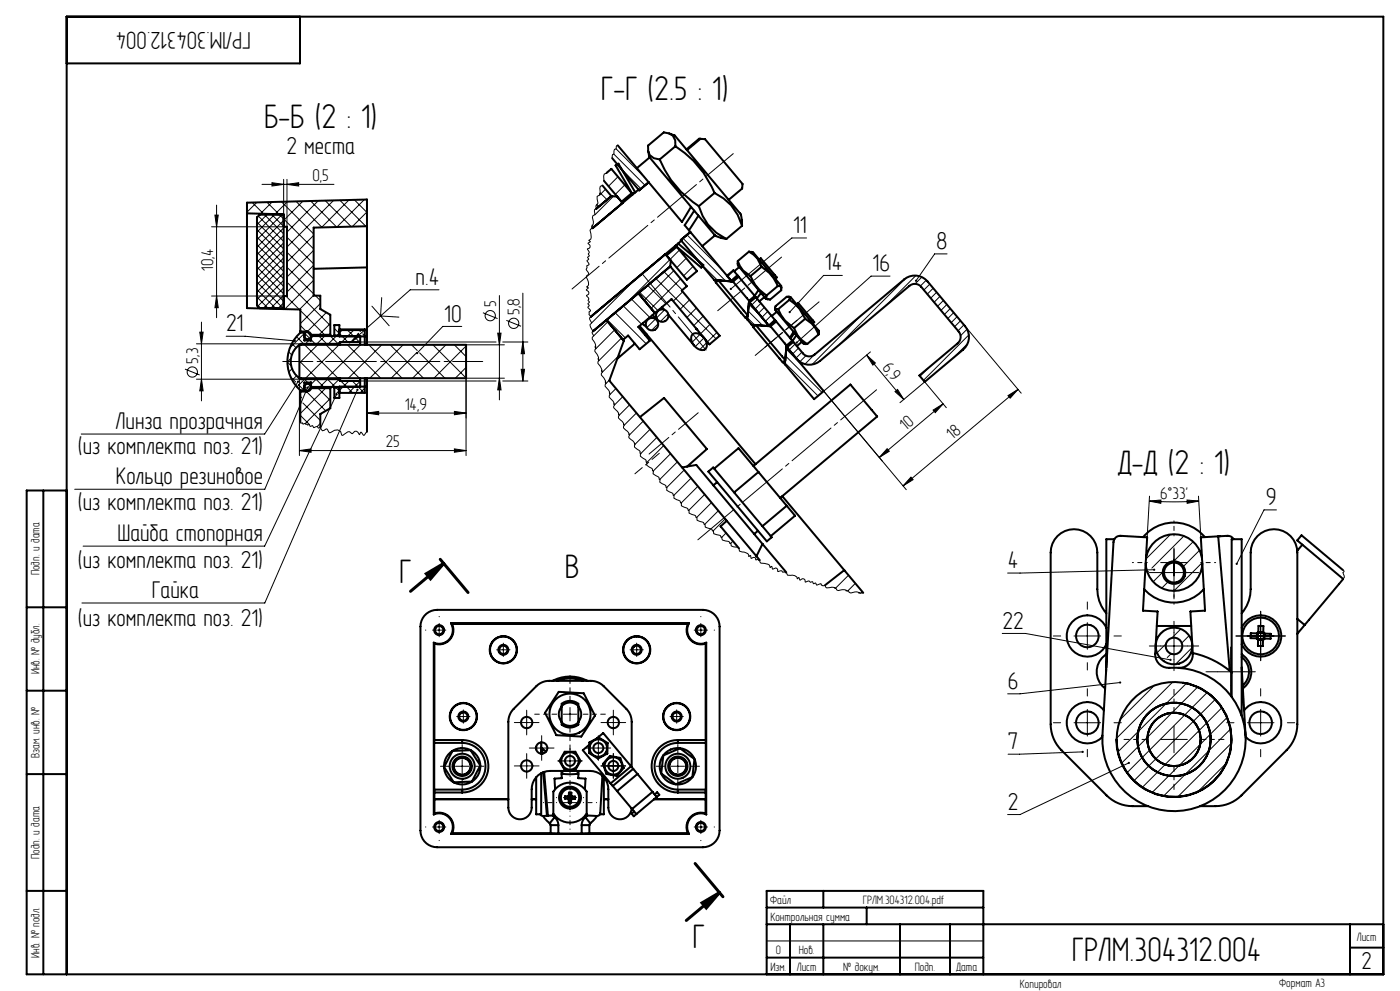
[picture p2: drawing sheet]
<svg xmlns="http://www.w3.org/2000/svg" width="420mm" height="297mm" viewBox="0 0 420 297" stroke-linecap="round" stroke-linejoin="round" font-family="sans-serif">
<g fill="none" stroke="#000" stroke-width=".3">
<path d="M78.6 55.3h21.6M81.6 54.8l3.5 .5-3.5 .5zM85.1 53.8v14.1M86.1 53.8v14.2h-22.6M86.1 55.3l3.5-.5v1zM104.7 59.9l-8.2 8.3M106.3 59.9l3.8 3.8M109.3 59.8l-8.2 8.2M180.1 57.8l2 2.1M180.7 55.6l-.6 .2v2l-.2 .1v.6l-.8 .3v.8a1.31 1.31 0 0 1 .1 1.6l-.4 .3 .1 1.1-.5 .2 .1 1.5-.6 .3-.2 .6 .3 1.9-.4 .4 .2 .2-.4 .3 .4 .4-.6 .2-.2 .4 .4 2.1-.2 .5-.6 .5 .5 .3-.7 .5 .6 .8v.4l-.8 .6a.91 .91 0 0 1 .5 1.1l-.2 .3 .3 .6-.5 .3a.62 .62 0 0 1 .3 .7 .62 .62 0 0 1-.5 .4l.6 1.2-.7 .4 .1 .5-.2 .6 .7 1.1v.3l-.6 .5-.1 .3a2.58 2.58 0 0 1 .4 2.8l-.3 .2 .5 .3-.6 .7a.8 .8 0 0 1 .8 .8 .8 .8 0 0 1-.8 .8l.8 1-.3 .4a.5 .5 0 0 1 .4 .5 .5 .5 0 0 1-.4 .5l.4 .6-.5 .5 .9 1a.94 .94 0 0 0-.3 1.4l.4 .4-.4 .4 .1 .5 .5 1-.5 .5 .9 2-.3 .3 .5 1-.4 .5v.5a2.38 2.38 0 0 1 .9 2.1l-.1 .5 .4 .2-.4 .4v.5l.7 1 .3 .7-.1 .5h.2l-.1 .3 .3 .2-.4 .4v.5l1.2 1.9-.1 .5 .3 .2-.4 .4v.5l1.3 1.8-.1 .5 .3 .1-.4 .5v.4l1.1 1.3 .4 .8-.1 .2 .2 .1-.3 .9 1.1 1.2 .3 1 .2 .1-.3 .9 1.1 1.1 .4 1 .2 .1-.3 .9 1.2 1 .4 1 .2 .1-.2 .9 1.1 1 .5 .9 .2 .1-.2 .9 1.1 .9 .8 1-.2 .9 1.6 1.3v.5l.3 .1-.2 .8 1.7 1.3v.5h.3l-.1 .9 1.7 1.2v.5h.3l-.1 .9 1.8 1.1v.5h.3l-.1 .9 1.8 1 .1 .5h.3l-.1 .9 1.9 1v.5h.3v.9l1.8 .9 .1 .5h.3v.9l1.9 .8 .1 .5h.3v.9l1.9 .7 .2 .5h.3v.9l2 .7 .1 .5h.3l.1 .9 2 .6 .1 .5h.3l.1 .9 2 .5 .2 .5h.3l.1 .9 2.1 .5 .2 .5 .3-.1 .1 .8 2.1 .5 .3 1.1 2.5 .7 .3 .9 .6-.3 .2 .8 .9-.2 .3 .1 .1 .6a.68 .68 0 0 1 1.1 .2l.1-.1 .1 .5 .3 .4 1.1 .1 1.4 .5 .2 .7 .5-.3 .3 .8 .9-.4 .4 .2 .2 .9 1-.3 .6 .5 .5-.2 .2 .4 .3-.2 .3 .9a3.6 3.6 0 0 1 2.9 .5l.1 .6 .5-.4 .3 .8a.87 .87 0 0 1 1.1-.5 .87 .87 0 0 1 .5 1l1-.3 .5 .4 .6-.2 .3 .6 .7-.2 .3 .7 1.2-.5 .2 .5 .5 .2 .6-.2 .5 .8 1.9-.2 .7 .3 .2-.1 .2 .6 .4 .2 1.9-.3 .5 .4 .2-.2 .2 .3 .3-.2 .2 .5 .5 .2 1.3-.3 1 .1 .1 .3 .2-.3 .2 .4 .4-.3 .6 .1M181.7 56.7l-1.8 1.8M182 51.8l-.7 .3-.1 2.1"/>
<path d="M182.5 51.4l-.6 .5M184 58.8l-5.5 5.5M184.2 46.2l9.3 9.3M184.9 44.6l8.5 8.6M185.3 43.6h-.3l-.1 1-.5 .1-.2 1.5-.4 .1-.1 .3v.8M185.4 53l-2.8 2.8M186.4 50.7l5.9 5.9M187.4 55.4l-2.8 2.9M189.5 57.9l-.4 .3M64.5 64.5h1l-.5 3.5zM65 61.5v33.7M75.7 60.7l3.4 3.4"/>
<path d="M77 60.7l-2.9 2.9 .4 .4M77.1 75.6l8 8M77.1 66.6l8 8M77.1 77.8l8 8M77.1 73.3l8 8M77.1 71.1l8 8M77.1 68.8l8 8M77.5 64.7l7.6 7.6M79.3 64.3l5.8 5.8M80.1 60.6l3.6 3.6M80.1 64.3l-3 3M81.6 64.3l3.5 3.6"/>
<path d="M81.6 60.5l-3.5 3.5M82.3 64.3l-5.2 5.3M83.8 64.3l10.3 10.3M84.4 60.5l9.7 9.6M84.6 64.3l-7.5 7.5M85.1 70.6l-8 8M85.1 75l-8 8M85.1 79.5l-8 8M85.1 77.3l-8 8M85.1 72.8l-8 8M85.1 68.3l-8 8M86.1 75.6l8 8"/>
<path d="M86.1 71.1l8 8M86.2 60.4l-3.7 3.8M88.8 60.4l7.8 7.8M90.9 60.3l-13.8 13.8M93.2 60.2l7.8 7.8M94.1 70.5l-8 8M94.1 75l-8 8M94.1 79.5l-8 8M95.5 60.2l-9.4 9.4M97.6 60.1l7.8 7.8M100.1 60.1l-14 13.9M101.9 60l7.8 7.8"/>
<path d="M110.1 63.5l-4.4 4.4M179.2 61.4l.5 .5M186.6 60.7l-1.5 1.6M203.8 75l-16 16M204.9 71.4l12.8 12.8M205.9 77.4l-2.9 2.8M206.1 70.4l10.6 10.6M207.9 79.8l-2.8 2.9M208.7 77.5l2.2 2.1M209.7 78.5l5.5 5.5M242 71.3h-4.5l-18.3 15.3M284.1 76.1h-3.7l-5.6 8"/>
<path d="M59.9 99.5h1l-.5 3.5zM60.4 96.5v23.6M63.5 88.7h22.6M65 88.7l.5 3.5h-1zM77.1 84.6l7.8 7.7M77.1 80.1l8 8M77.1 89l3.3 3.3M77.1 91.3l1.1 1M77.1 86.8l5.5 5.5M77.1 82.3l8 8M85.1 84l-7.8 7.8M85.1 88.5l-3.8 3.8"/>
<path d="M85.1 92.6h.1M85.1 90.8l-1.6 1.5M85.1 86.3l-6.1 6M85.1 81.8l-8 8M85.8 88.7l4 4.1M86.1 84.6l13 13M86.1 80.1l8 8M90.1 97.6l1.8 1.7M90.1 93.1l7.3 7.2M91.2 99.7l.1 .1M91.3 99.9l-4.3 4.4M91.4 99.9l1.5 1.5"/>
<path d="M94.1 84l-8.6 8.6M94.1 88.5l-4.3 4.3M94.6 88.6l1.5 1.5M96.1 91l-6 6M97.9 93.7l-5.7 5.7M99.1 97l-3.4 3.3M100.3 98.4l4.1 4.1M100.7 97.4l-.4 .4M102.6 98.9l-1.6 1.6M104.3 98.9l2 2.1M106.1 98.9l-3.6 3.6M107.6 99.8a.5 .5 0 0 0 0 .7 .5 .5 0 0 0 .7 .1l-3 1.9z"/>
<path d="M107.7 98.9l.4 .5M111.6 91.8l5.2 5.8M114.5 89.2l-.3 5.5 5.5 .3M131.7 86.8h-8.6l-17.8 15.7M138.5 97.8h-5.7l-7.7 8M144.9 93.7l4.4 1.8M149.3 99.8h1l-.5 3.5zM149.8 88.6v31.2M151.9 96l4.4 1.8M156.9 87.9v26.3M182.1 95.8l5.5 5.5M182.4 96.4l-4.3 4.2"/>
<path d="M184.4 98.9l-5.5 5.5M184.5 93.7l9.4 9.3M187 91.7l5.5 5.5M189.4 89.6l5.5 5.5M190.3 84l-12.8 12.8M191.9 87.6l5.5 5.5M194.3 85.5l5.5 5.5M196.6 95.6l-2.5 2.6M196.7 83.5l18.1 18M197.5 97l-2 2M199.2 81.4l5.5 5.5M199.4 92.9l-2.5 2.4"/>
<path d="M200.4 94.1l-2.3 2.3M202.1 81.1l-8.8 8.9M204.2 83.6l-8.9 8.8M204.8 87.4l-2.8 2.9M206.9 89.9l-2.9 2.8M208.9 92.3l-2.8 2.8M211 94.7l-2.9 2.9M213 97.2l-2.8 2.8M215.1 99.6l-2.9 2.9M220.1 81.1l-1.8 1.8M221.1 82.3l-1.8 1.8M224.3 95.3l2.1 2.1"/>
<path d="M224.4 93.2l4.4 4.4M224.6 91.1l3.8 3.8M227.3 89.7l-1.8 1.7M228.3 90.9l-1.8 1.8M229.3 92.1l-1.8 1.8M230.3 93.3l-1.7 1.8M231.4 94.6l-1.8 1.7M232.4 95.8l-1.8 1.8M252.7 82.5h-5.6l-10.2 11M258.1 94.8l-14.5 14.5M267 82.8h-5.7l-22.3 19.9M271.7 83.4l-19.9 19.9"/>
<path d="M274.8 82.6l-9.1 9M275.2 84.4l-.7 .7M276.6 83l-1.3 1.3M277.9 83.9l-1.8 1.8M278.9 85.1l-1.7 1.8M280 86.4l-1.8 1.7M281 87.6l-1.8 1.8M282 88.8l-1.8 1.8M283 90l-1.7 1.8M284.1 91.3l-1.8 1.7M285.1 92.5l-1.8 1.7M286.1 93.7l-1.8 1.8"/>
<path d="M287.1 94.9l-1.7 1.8M288.2 96.1l-1.8 1.8M289.1 97.2l17.3 20.6M289.2 97.4l-1.8 1.7M290.1 98.7l-1.9 1.9M55.5 110.6l4.4 1.8M58.9 103h31.4M58.9 113.6h31.4M60.4 113.6l.5 3.5h-1zM67.8 100.8h5.7l14.9 1.4M86.2 108.5l1.2 1.2M86.6 105.4l.9 1"/>
<path d="M87.2 112.9l1.5 1.6M87.3 107.4l-1.1 1.1M87.5 103l1.3 1.2M87.6 110.5l-1 1M88.9 100.9l2.2 2.1M89 112.6l-1.3 1.3M89.4 114.4l-10 15.7h-55M89.5 115.2l1.7 1.8M89.8 108.2l5.2 5.1M89.8 113.3v23.2M90.5 119l-.4 .4M91.3 113.6l1 1"/>
<path d="M91.4 113.6l-2.3 2.4M91.4 103.3l10 10M92.2 117.6l5.5 5.5M92.2 116.2l-12.8 30.4h-57M92.6 102l-1 1M93.1 115.4l-.8 .8M93.2 116.3l-.8 .9M93.3 115.6l.4 .4M93.3 101.8l1.2 1.2M94 100.7l-.7 .7M94.8 113.6l2.3 2.4M94.8 113.6l-1.5 1.6"/>
<path d="M95.3 103.3l-5.5 5.5M95.4 116.3l3.7 3.7M95.7 100.7l2.3 2.3M97.4 100.7l-2.3 2.3M97.7 116.3l-7.6 7.6M97.8 103.3l10 10M98.2 113.6l2.4 2.4M98.3 113.6l-2.3 2.4M99.1 119.4l-7.5 7.5M99.1 100.7l2.4 2.3M100.7 116.1l1.7 1.7M100.9 100.7l-2.4 2.3"/>
<path d="M101 118.2l-21.6 45.5h-54.5M101.6 113.8l-2.2 2.2M101.7 103.3l-10 10M102.2 114.2l3.6 3.6M104.2 103.3l10 10M104.7 114.2l-3.9 3.9M105.7 114.2l3.6 3.6M107 101.7l.8 .8M107.2 116.8l-27.8 63.9h-54.8M108.1 114.3l-3.5 3.5M108.1 102.5h40.7M108.1 114.2h40.7"/>
<path d="M108.1 103.3l-10 10M108.8 100.1l.6 .6M109.4 116.3l-1.4 1.5M110.6 103.3l10 10M114.5 103.3l-10 10M117.1 103.3l10 10M120.9 103.3l-10 10M123.5 103.3l1.7 1.7M125 105.7l-7.6 7.6M125.9 105.8l7.6 7.5M129.9 103.3l9.9 10M133.8 103.3l-10 10"/>
<path d="M136.3 103.3l3.5 3.6M139.8 103.3h11.5M139.8 103.7l-9.6 9.6M139.8 110.1l-3.2 3.2M149.8 113.3l.5 3.5h-1zM150.8 102.5h7.6M150.8 114.2h7.6M151.3 113.3h-11.5v23.2M156.4 110.7h1l-.5 3.5zM156.9 102.5l.5 3.5h-1zM182.9 113.9l-1 .9M184.8 116.4l-1.7 1.7"/>
<path d="M185.4 106.8l-4.6 4.7M186.4 101.3l-6.6 6.7M186.8 118.9l-2.4 2.4M210 100.2l-2.4 2.4M211.2 101.3l-2.6 2.6M212 102.7l-2.1 2.1M235.5 108.8l9.9 9.9M235.7 106.7l10.9 10.9M235.9 104.6l4.2 4.2M238.5 103.1l-1.7 1.8M239.6 104.3l-1.8 1.8M240.6 105.5l-1.8 1.8"/>
<path d="M241.8 106.6l-1.8 1.8M244.3 106.4l-2.8 2.7M246.7 116.7l25.2 30.1M260 106.4l2.6 2.4-.8 .6zM260 106.4l11.1 13.3M261.1 105.5l-14 11.7M268.5 117.4l.8-.7 1.8 3zM277 113.9l6.9 8.3M277.4 114.5l-7.4 6.2M278.5 110.3l-2.5 2.5M290.3 103l-4.2 4.2M290.7 100.4l-13.7 13.6"/>
<path d="M302.4 118.6l3-1.9-2.4 2.6zM305.4 116.7l-34.5 28.9M89.8 135l3.5-.5v1zM89.8 135h50M90.1 126.5l.2 .3 .4-.1 .2 .4 .7-.2 .2 .3 .3-.1 .1 .3 .6-.2 .3 .6 .7-.2 .3 .5 1.1-.3 .4 .5 .5-.3 .6 1.1 1.4-.5 .6 1 .5 .1a2.32 2.32 0 0 1 3-.4l.4 1.2 1.7-1.1h.5l.9 .6a1.1 1.1 0 0 1 1.2-.8 1.1 1.1 0 0 1 .9 1.1l.5-.8 .9 1 .9-1.1M90.1 124.5l2.7 2.7M90.9 120.8l5.2 5.2M96.1 126.9l-.9 .9M110.1 123.8h29.7M110.1 123.8l3.5-.5v1zM136.3 123.3l3.5 .5-3.5 .5zM136.3 134.5l3.5 .5-3.5 .5z"/>
<path d="M188.9 121.3l-3.1 3.1M190.9 123.8l-3.6 3.6M193 126.2l-4.1 4.1M195 128.7l-4.4 4.4M197.1 131.1l-4.8 4.8M199.1 133.5l-5 5M201.2 136l-5.2 5.1M203.2 138.4l-5.2 5.2M266.1 134.5l.7 .7-3 1.9zM279.9 122.9l3-1.9-2.3 2.7zM282.9 121l-19.1 16.1M205.3 140.9l-5.2 5.1"/>
<path d="M207.3 143.3l-5.1 5.1M209.4 145.7l-5 5M211.4 148.2l-4.7 4.7M213.5 150.6l-4.4 4.4M215.5 153.1l-4 4M217.6 155.5l-3.6 3.6M217.8 159.7l-1.2 1.3M273.3 143l.6 .8-3 1.8zM344.8 150.2l3.5-.4-.1 1zM344.8 150.2l6.6 .2 8.2-.2M344.9 148.7l-.8 12.3M356.1 149.8l3.5 .4-3.4 .6z"/>
<path d="M359.5 148.7l.8 12.3M382.9 152.8h-3.7l-8.2 16.2M219.9 162.2l-.6 .6M254.6 172.4l-3.8 3.8M256.6 174.8l-2.1 2.2M258.6 177.3l-.2 .3M344.5 171.3l-.3 .3M346.3 170.7l-44 1M348.2 168.6h8M348.2 171.6h8M348.8 171.5l-2.9 2.9M350.3 174.4l-1.8 1.9"/>
<path d="M351.2 160.2l-7.4 7.4M352.2 164.6v11M355.2 160.6l-9.6 9.7M358 162.3l-5.9 5.9M359.9 164.9l-4.9 4.8M360.7 168.6l-8.5 8.5M402.9 170.8l.3 .4-.3 .4 .4 1.5-.4 .5M129.8 188.8h4M131.8 186.8v4M149 194.7h4M151 192.7v4M189 194.7h4"/>
<path d="M191 192.7v4M208.3 188.8h4M210.3 186.8v4M300.7 189.8h6.9l43.6 8M322.2 190.6h8M326.2 186.6v8M348.2 193.6h8M349.3 197.9l-.2 .2M349.4 188.9l-1.9 1.9M349.8 193l-2.7 2.7M351.3 195.9l-1.1 1.2M352.2 189.6v8"/>
<path d="M354.3 188.5l-2.7 2.7M356.7 190.5l-2.2 2.2M357.7 194.1l-5.1 5M369.2 197.3v8M374.2 190.6h8M378.2 186.6v8M137 214.7h4M139 212.7v4M156 216.5h4M158 214.5v4M169 214h4M171 212v4"/>
<path d="M182 216.5h4M184 214.5v4M201 214.7h4M203 212.7v4M322.2 216.6h8M326.2 212.6v8M336 204.6l-30 3.3h-3.7M346.3 205.5l-10.2 10.2M351.8 204.4l-16.8 16.8M352.2 217.6v8M355.9 204.8l-20.5 20.5M359.3 205.9l-22.8 22.8"/>
<path d="M362.1 207.6l-23.9 23.9M364.6 209.6l-24.4 24.4M365.2 201.3h8M366.6 212.1l-23.9 23.9M368.1 215.1l-22.4 22.4M369.1 218.5l-20 20M374.2 216.6h8M378.2 212.6v8M136.7 229.6h4M138.7 227.6v4M156 229.5h4M158 227.5v4"/>
<path d="M160.5 224.2h4M162.5 222.2v4M169 239h4M169 228h4M171 226v4M171 237v5.5M177.5 224.2h4M179.5 222.2v4M182 229.5h4M184 227.5v4M201.4 229.6h4M203.4 227.6v4"/>
<path d="M324.8 225.3l-22.4 .7M338.7 228.6l-32.7 15.5h-3.7M348.2 221.6h8M367.8 228.8l-8.4 8.4M369.4 222.8l-16 16M129.8 247.8h4M131.8 245.8v4M169 240.5h4M208.3 247.8h4M210.3 245.8v4M230 282h65"/>
<circle cx="147.1" cy="94.6" r="1.54"/>
<circle cx="154.1" cy="96.9" r="1.54"/>
<circle cx="57.7" cy="111.5" r="1.54"/>
</g>
<path d="M127.9 172l5.2-3.1-3.9 4.6zM210.6 270.6l5.2-3.1-3.9 4.6z" fill="none" stroke="#000" stroke-width=".9" stroke-linecap="butt"/>
<g fill="none" stroke="#000" stroke-width=".3" stroke-dasharray="15.2 1.3 1.3 1.3">
<path d="M348.2 171.6h-3.4M352.2 167.6v-3.4M352.2 175.6v3.4M356.2 171.6h3.4M127.8 188.8h-.1M131.8 184.8v-.1M131.8 192.8v.1M135.8 188.8h.1M147 194.7h-.1M151 190.7v-.1M151 198.7v.1M155 194.7h.1"/>
<path d="M187 194.7h-.1M191 190.7v-.1M191 198.7v.1M195 194.7h.1M206.3 188.8h-.1M210.3 184.8v-.1M210.3 192.8v.1M214.3 188.8h.1M318.2 190.6h-2.2M326.2 182.6v-2.2M326.2 198.6v2.2M334.2 190.6h2.2"/>
<path d="M348.2 193.6h-3.4M352.2 189.6v-3.4M352.2 197.6v3.4M356.2 193.6h3.4M369.2 197.3v-3.4M374.2 190.6h-3.4M378.2 186.6v-3.4M378.2 194.6v3.4M382.2 190.6h3.4M135 214.7h-.1M139 210.7v-.1M139 218.7v.1"/>
<path d="M143 214.7h.1M156 216.5h-1.7M158 214.5v-1.7M158 218.5v1.7M160 216.5h1.7M182 216.5h-1.7M184 214.5v-1.7M184 218.5v1.7M186 216.5h1.7M199 214.7h-.1M203 210.7v-.1M203 218.7v.1"/>
<path d="M207 214.7h.1M318.2 216.6h-2.2M326.2 208.6v-2.2M334.2 216.6h2.2M365.2 201.3h-3.4M369.2 205.3v3.4M370.2 216.6h-2.2M373.2 201.3h3.4M378.2 208.6v-2.2M386.2 216.6h2.2M134.7 229.6h-2.5M138.7 225.6v-2.5"/>
<path d="M138.7 233.6v2.5M142.7 229.6h2.5M156 229.5h-1.7M158 227.5v-1.7M158 231.5v1.7M160 229.5h1.7M160.5 224.2h-1.7M162.5 222.2v-1.7M162.5 226.2v1.7M164.5 224.2h1.7M167 239h-.1M169 228h-1.7"/>
<path d="M171 235v-.1M171 226v-1.7M171 230v1.7M173 228h1.7M175 239h.1M177.5 224.2h-1.7M179.5 222.2v-1.7M179.5 226.2v1.7M181.5 224.2h1.7M182 229.5h-1.7M184 227.5v-1.7M184 231.5v1.7"/>
<path d="M186 229.5h1.7M199.4 229.6h-2.5M203.4 225.6v-2.5M203.4 233.6v2.5M207.4 229.6h2.5M326.2 224.6v2.2M378.2 224.6v2.2M127.8 247.8h-.1M131.8 243.8v-.1M131.8 251.8v.1M135.8 247.8h.1M171 243v.1"/>
<path d="M206.3 247.8h-.1M210.3 243.8v-.1M210.3 251.8v.1M214.3 247.8h.1"/>
</g>
<path d="M352.2 213.6v-7M344.2 221.6h-7M352.2 229.6v7M360.2 221.6h7" fill="none" stroke="#000" stroke-width=".3" stroke-dasharray="15.2 1.3 1.3 1.3" stroke-dashoffset="13.6"/>
<path d="M344.2 168.6h-4.5M352.2 160.6v-4.5M352.2 176.6v4.5M360.2 168.6h4.5" fill="none" stroke="#000" stroke-width=".3" stroke-dasharray="15.2 1.3 1.3 1.3" stroke-dashoffset="14.9"/>
<path d="M84.8 108.3h60" fill="none" stroke="#000" stroke-width=".3" stroke-dasharray="15.2 1.3 1.3 1.3" stroke-dashoffset="6.2"/>
<path d="M220 46l-48.4 40.6M234.5 77.1l-19.2 16M245.7 90.5l-19.1 16" fill="none" stroke="#000" stroke-width=".3" stroke-dasharray="15.2 1.3 1.3 1.3" stroke-dashoffset="4.6"/>
<path d="M197.8 135.9l-7.3 6.1" fill="none" stroke="#000" stroke-width=".3" stroke-dasharray="15.2 1.3 1.3 1.3" stroke-dashoffset="12.4"/>
<path d="M194.7 136.1l14.8-12.4" fill="none" stroke="#000" stroke-width=".3" stroke-dasharray="15.2 1.3 1.3 1.3" stroke-dashoffset="7.5"/>
<path d="M229.5 104l9.6-8" fill="none" stroke="#000" stroke-width=".3" stroke-dasharray="15.2 1.3 1.3 1.3" stroke-dashoffset="10.9"/>
<path d="M192.7 82.1l19.1 22.8" fill="none" stroke="#000" stroke-width=".3" stroke-dasharray="15.2 1.3 1.3 1.3" stroke-dashoffset="2.3"/>
<path d="M209.4 161.8l53.6-45" fill="none" stroke="#000" stroke-width=".3" stroke-dasharray="15.2 1.3 1.3 1.3" stroke-dashoffset="1.2"/>
<path d="M167 214h-6.6M171 210v-6.6M171 218v6.6M175 214h6.6" fill="none" stroke="#000" stroke-width=".3" stroke-dasharray="15.2 1.3 1.3 1.3" stroke-dashoffset="13.8"/>
<path d="M171 236.5v-4M167 240.5h-4M171 244.5v4M175 240.5h4" fill="none" stroke="#000" stroke-width=".3" stroke-dasharray="15.2 1.3 1.3 1.3" stroke-dashoffset="15.1"/>
<path d="M132.1 167.6l8.3 10M133.1 168.9l-9.9 8.3M208.5 258.8l8.4 10M215.8 267.5l-9.9 8.4" fill="none" stroke="#000" stroke-width=".9"/>
<g fill="none" stroke="#000" stroke-width=".6">
<path d="M90 5v14h-70M180.7 55.6l2.7 3.2M181.2 54.2l5.6 6.6M182 51.8l1.4-1.2 6.1 7.3M183.4 58.8l-4.5 3.8M183.4 58.8l1.8 .1M183.7 47.4l8 9.6 2.9-2.4M185.3 43.6l5.8 6.8M189.5 57.9l.2 .2M189.5 57.9l-3.1 2.6M189.7 58.1l.1 .2M190.5 57.6l-5-8.5-.8 .5 5 8.5"/>
<path d="M190.5 57.6h.1M190.5 57.6l-.8 .5M191.1 50.4l13.5 16.1 2.7-4.5M191.6 56.8l-13.8 11.6M194.5 45.3l.3 1.7 19.8 23.7 3.3 .9M194.9 47.2l-3.8 3.2M197.9 47.8a29.6 29.6 0 0 0 11.7 14M200.8 40l1.6 .6 19.9 23.7 .3 3.4M202.6 43.8a3.3 3.3 0 0 0-3.5-4.1l-4.7 3.9a3.3 3.3 0 0 0 3.5 4.2M202.6 43.8a29.6 29.6 0 0 1 11.8 14M202.6 43.8l-4.7 4M210.1 41.6l-4 3.4"/>
<path d="M210.1 41.6l1.4 .1 11.3 13.4-.2 1.4-4 3.4M210.1 41.6h-.3l-3.9 3.2M214.4 57.8a14.9 14.9 0 0 1 8.2 9.9M214.4 57.8l-4.8 4M74.1 63.9v28.4l16 .5v6.5M74.1 63.9l11 .3v28.4M74.1 63.9v-3.2l36-.9v8M85.1 64.3h-7.2l-.8 .8v26.4l.8 .8h7.2M85.1 67.9l1 .1v20.7h-1M110.1 67.8v12.3M110.1 67.8l-16 .4v20.4h2v4l3 1.7v6M201.1 79.8l5 6-1.6 1.3 11.4 13.5-3.1 2.6-11.3-13.6-10 8.4 3.5 4.1-3.1 2.6-3.5-4.1-1.5 1.2"/>
<path d="M201.1 79.8l-23.2 19.5M201.2 78.1l-.1 1.7M202.7 73.6l.1 .2M202.8 73.8l.2 .2M203 74l6.1 7.3-3.1 2.5-6.4-7.6M203 74l-3.1 2.6M203.4 73h.1M203.5 73l7.5 6.4-.6 .8-7.6-6.4M203.5 73l-.7 .8M204.4 72.2l-27.1 22.7M206.7 69l4 4.8M207.1 69.5l-2.9 2.4 10.1 12"/>
<path d="M208.3 63.1l-2.9 4.4 1.3 1.5M209.5 64.6l-2.8 4.4M209.6 61.8a14.9 14.9 0 0 0 8.3 9.8M210.7 73.8l8.8 10.6M214.5 70.6l-3.8 3.2M221.3 78.9a1.73 1.73 0 0 0 .8 1.5l6.3 7.5a3.5 3.5 0 0 0 1.9 1.8M221.3 78.2l.7 1.5 .9 1.3 2.2 1.8M221.3 78.2v.7M222.6 67.7l-4.7 3.9M224.7 75.4l1.3 .9 1.2 1.1 1.3 2.5M224.7 75.4l-3.4 2.8M224.7 75.4l.6 .1"/>
<path d="M225.4 75.5a1.73 1.73 0 0 1 1.3 1l6.3 7.6a3.5 3.5 0 0 1 1.5 2.2M227.7 77.8l.5-.4 4.2 5 .6 .7-.4 .4M228.5 79.9a12 12 0 0 1 4.8 5.8M228.5 79.9l-3.4 2.9M90.1 99.7a11.6 11.6 0 0 0 0 17.3M90.1 99.3v.4M90.1 99.7h1.2v2.3h2M90.1 99.3h2M92.1 99.3v.2M92.1 99.3l1 1h6M101.8 98.9h7.6M101.8 98.7h7.6v2.1"/>
<path d="M110.1 80.1l-16 .5M110.1 80.1v23.2M181.9 95.9l5.2 6.2-4.3 12 45.1 53.8M191.5 87.9l5 5.9M191.9 97.7l2 2.3M192.7 97l1.2 .9M195.8 94.4l1.2 .9M198.6 92l.6 .8M200.5 94.4l7.8 9.2M214.3 83.9l.5 .7M214.3 83.9l5.6 .5M214.7 84.6l.8-.6 8.8 10.5-.7 .7z"/>
<path d="M219.9 84.4l4.8 5.7M220.3 81.3l6.1 7.3M220.3 81.3l-.3-.3-1.9 1.6M221.3 82.6l-2.1 1.7M221.6 82.9l-1.7 1.5M221.8 80l-1.5 1.3M223.7 95.1l.5 .7M224.2 95.8l1.3 1.5M224.7 90.5l6.1 7.3M224.7 90.1l-.5 5.7M225.1 82.8a12 12 0 0 0 4.9 5.7M225.5 97.3l.6 .7"/>
<path d="M225.5 97.3l5.6 .5M226 98.1l.7-.7 8.9 10.5-.8 .7zM226.4 88.6l.7 .8M226.4 88.7l-1.7 1.4M226.8 89.1l-2.1 1.7M227.1 89.4l.7 .9M227.6 86.9l-1.2 1.7M227.8 90.3l3.7 4.4M228.3 87.8l-1.2 1.6M229.3 89l-1.5 1.3M231.1 97.8l4.9 5.7M231.5 94.7l5.5 6.5 1.1-1.8"/>
<path d="M232.5 92.4a2.02 2.02 0 0 0 1 1.6l6.4 7.6a2.63 2.63 0 0 0 1.6 1.5M232.5 96l-2.1 1.7M232.9 96.3l-1.8 1.5M233 93.4l-1.5 1.3M233.3 85.7l1.1 .3v1l-3.4 2.8-.9-.2-.1-1.1M233.3 85.7l-3.3 2.8M233.5 92.7l.8 1.8 1.2 1.6 2.7 2.2M236.7 88.9a2.02 2.02 0 0 1 1.4 1.3l6.4 7.5a2.62 2.62 0 0 1 1.2 1.9M236.8 89.9l1.6 1.1 1.4 1.5 1.8 3M236.8 89.9l.1-.9-.9-.1-3.3 2.8-.1 .9 .9 .1M236.8 89.9l-3.3 2.8M238.2 98.3a8.2 8.2 0 0 0 4 4.8"/>
<path d="M238.3 99.8l-1.1 1.7 .6 .7M239 91.2l.5-.4 4.8 5.8-.5 .4M241.6 95.5a8.2 8.2 0 0 1 3.9 4.8M241.6 95.5l-3.4 2.8M245.7 99.6l-.2 .7M89.8 103.3h50v10h-50zM90.1 117v.3M90.1 117.3v9.2M90.1 117.3h2M90.3 103a6.1 6.1 0 0 0 0 10.6M90.3 103v.3M90.3 113.3v.3"/>
<path d="M90.3 113.6h11.2M90.3 103h11.2M91.3 100.4a1.01 1.01 0 0 1 1.1-1 1.01 1.01 0 0 1 .9 1.2M91.3 116a1 1 0 0 1 1-1 1 1 0 0 1 1 1M91.3 100.6a1 1 0 0 0 1 1 1 1 0 0 0 1-1M92.1 117.2v.1M93.3 116a1.01 1.01 0 0 1-.9 1.2 1.01 1.01 0 0 1-1.1-1M93.3 100.6v1.4M93.3 114.6v1.4M93.3 114.6h-2v2.4h-1.2M93.3 102v-1.3h14.8v1.8M99.1 116v.3"/>
<path d="M99.1 100.3v.4M99.1 116.3h-6l-1 1M99.1 116.3v6l-3 1.8v3.9M100.3 100.5v.2M100.3 116v.1M100.3 100.5v-3.1h1.5v3.4h7.6M100.3 100.5h1.5M100.3 116.1h1.5M101.5 103v.3M101.5 113.3v.3M101.5 113.6l.6 .6M102.1 102.5v.8"/>
<path d="M102.1 113.3v.9M102.1 114.2h6M102.1 102.5h6M102.1 102.5l-.6 .5M108.1 102.5v.8M108.1 113.3v.9M108.1 114.2v1.8h-14.8v-1.4M109.4 100.8v2.5M109.4 113.3v2.6M109.4 115.9h-7.6v3.4h-1.5v-3.2M109.4 115.9v1.9h-7.6M110.1 113.3v16.1"/>
<path d="M190.5 103l-5.3 4.5M193.9 100l-.4 .4M193.9 100l32.7 39.1M207.8 100.2a3.2 3.2 0 0 1 4.2 2.7 1.58 1.58 0 0 1-.6 1.9 1.58 1.58 0 0 1-2-.3 3.1 3.1 0 0 1-1.6-4.3zM234.9 108.5l.6 .7M235.9 103.9l11.2 13.3-2.9 2.4-8.7-10.4M236 103.5l-.5 5.7M237.7 102.1l-1.7 1.4M237.8 102.2l1.2 1.5M238 102.5l-2.1 1.7M238.9 100.5l-1.1 1.7M239 103.7l1.9 2.2a2.5 2.5 0 0 0 3.5 .3l26.8-22.5a5 5 0 0 1 7.1 .7l11.2 13.4a5 5 0 0 1-.6 7l-11.5 9.7-1.6-2 11.5-9.6a2.5 2.5 0 0 0 .3-3.5l-11.2-13.4a2.5 2.5 0 0 0-3.6-.3l-26.8 22.5a5 5 0 0 1-7-.7"/>
<path d="M240.6 102.4l-1.6 1.3M241.5 103.1h.7M245.5 100.3l-3.3 2.8M192 125l7.2-5.7 12.9 15.3-6 5.2M226 139.7l29.1-24.5 .5 .6 7.5 9-29.1 24.4M13 147v145M20 147h-12v145h407v-287h-395v287M204.6 140.1l4.3-.8 19.8 23.7M212.5 141.3l1.5-1.2 17.5 20.9-1.5 1.2zM214.3 140.4l7.2-6.1 17 20.3-7.3 6.1M215.2 144.5l-1.2 .9M218 156.1l-1.8 1.7 5.5 6.5"/>
<path d="M227.4 159.1l-1.2 .9M227.5 141.5l-7.3 6.1M234.7 148.7l24.3 29M236 151.6l-7.3 6.1M228.7 163l-1.8 3.7M228.7 163l7.2 8.5M253.3 170.9l-5.8 4.5M334.3 161.6h-2.4v38.4M342.9 161a12 12 0 0 1 18.6 0M343.3 176.6a12 12 0 0 0 17.8 0M343.8 167.4l.3-6.4-7.9-.4a2 2 0 0 0-2.2 1.9l-3.3 57.9a21.5 21.5 0 0 0 21.5 22.7 21.5 21.5 0 0 0 21.5-22.7 21.5 21.5 0 0 0-23.7-20.3 4 4 0 0 1-3.4-4.2l.7-12.6-4.4-.3 .8-14.2M360.6 167.4l-.3-6.4 5.2-.3 3.4 40.3a26.5 26.5 0 0 0-11.1-5.3l-.7-12.4 4.4-.3-.8-14.2"/>
<path d="M365.6 160.7l3-.1 .8 .3 .7 .7M390.7 163.2l-1.5 1.9M402.9 170.8l-12.4-10.4-1.3 1.6 13.7 11.4M402.9 173.6l-11.5 13.7M8 182h12M127.9 183.9a5 5 0 0 1 3.2-1.1h79.8a5 5 0 0 1 5 5v61.1a5 5 0 0 1-5 5h-79.8a5 5 0 0 1-5-5v-61.1a5 5 0 0 1 1.8-3.9zM130.1 192.6l.2 .3M130.1 192.6v51.5M130.3 192.9v28.9M135.3 186.8a4.1 4.1 0 0 1-.5 4.8 4.1 4.1 0 0 1-4.7 1M135.3 186.8l.3 .2M135.3 186.8h71.4"/>
<path d="M135.6 187a4.3 4.3 0 0 1-.7 4.7 4.3 4.3 0 0 1-4.6 1.2M135.6 187h70.8M206.4 187a4.3 4.3 0 0 0 .7 4.7 4.3 4.3 0 0 0 4.6 1.2M206.7 186.8a4.1 4.1 0 0 0 .5 4.8 4.1 4.1 0 0 0 4.7 1M206.7 186.8l-.3 .2M211.7 192.9v28.9M211.9 192.6v51.5M211.9 192.6l-.2 .3M331.9 183.8a11 11 0 0 1-2.7-7.2v-11a7 7 0 0 0-7-7 7 7 0 0 0-7 7v51.4a11 11 0 0 0 3.2 7.8l13.6 13.6a11 11 0 0 0 7.8 3.2h4.5M331.9 196.1a6.2 6.2 0 0 0-.4 10.2M331.9 188.2a6.2 6.2 0 0 0-9.5-2.5 6.2 6.2 0 0 0 0 9.8 6.2 6.2 0 0 0 9.5-2.5M347 187.6h10.4"/>
<path d="M357.8 195.9a4 4 0 0 1-4.2 4.2M372.5 196.9a5.5 5.5 0 0 1 .3 8.6M372.5 183.8a11 11 0 0 0 2.7-7.2v-11a7 7 0 0 1 7-7 7 7 0 0 1 7 7v51.4a11 11 0 0 1-3.2 7.8l-13.6 13.6a11 11 0 0 1-7.8 3.2h-4.5M372.5 188.2a6.2 6.2 0 0 1 9.5-2.5 6.2 6.2 0 0 1 0 9.8 6.2 6.2 0 0 1-9.5-2.5M372.5 196.1a6.2 6.2 0 0 1 .4 10.2M377 191.3l.4 .5M377 191.3h.3M377 189.8h.4M377 189.8h-1.8v1.5h1.8M377.2 191.1l.1 .2M377.2 191.1v.2M377.2 190.1v1"/>
<path d="M377.2 189.8v.3M377.3 191.3l.1 .1M377.4 189.8l-.2 .3M377.4 191.8v1.8h1.5v-1.8M377.4 191.6h.3M377.4 191.4v.4M377.4 191.4l.3 .2M377.5 189.8h-.1M377.5 189.6h.2M377.5 189.4l-.5 .4M377.5 189.4v.4M377.5 189.4v-1.8h1.5v1.8"/>
<path d="M377.7 191.6h1M377.7 189.6h1M377.7 189.6l-.2 .2M378.7 191.6h.2M378.7 189.6l.3 .2M378.7 189.6h.3M378.9 191.5v.3M378.9 191.5l-.2 .1M379 189.8l.1 .1M379 189.4l.4 .5M379 189.4v.4M379 191.4l-.1 .1"/>
<path d="M379 191.4h.4M379.1 189.9h.3M379.1 189.9l.1 .2M379.2 191.1l-.2 .3M379.2 191.1v.3M379.2 190.1v1M379.2 189.9v.2M379.4 191.4l-.5 .4M379.4 189.9l1.8 .1v1.4h-1.8M389.2 185.5l2.2 1.8M391.4 187.3l-2.2 2.6M8 207h12"/>
<path d="M165.8 204a11.3 11.3 0 0 1 10.4 0M167.1 204a10.8 10.8 0 0 1 7.8 0M167.6 207.3l7.5 .5 1.3 2.5 2.1 4.2-4.1 6.2-7.5-.4-3.4-6.7zM168.5 211.8a3.4 3.4 0 0 0 0 4.5M168.5 211.6a3.5 3.5 0 0 1 5 0M168.5 210.9a4 4 0 0 1 5 0v6.3a4 4 0 0 1-5 0zM168.5 216.5a3.5 3.5 0 0 0 5 0M173.5 211.8a3.4 3.4 0 0 1 0 4.5M331.2 212.9a6.2 6.2 0 0 0-9-1 6.2 6.2 0 0 0-.5 9 6.2 6.2 0 0 0 9 0M331.9 200.7l-.1 .9M354.9 204.6a17.3 17.3 0 0 1 14.4 18.9 17.3 17.3 0 0 1-18.1 15.4 17.3 17.3 0 0 1-16.3-17.3M368.8 201l.7 .6"/>
<path d="M369.5 208.8v-47.2h3v52.9M372.5 200l1.2 20.4M373.2 212.9a6.2 6.2 0 0 1 9-1 6.2 6.2 0 0 1 .5 9 6.2 6.2 0 0 1-9 0M8 232h12M130.3 222.6v14M130.3 236.6v.9M130.3 222.6h8.4M130.3 236.6h8.4M130.3 237.5v6.3M130.3 221.8v.8M130.3 221.8h8.4M130.3 237.5h8.4"/>
<path d="M135.7 225.1l5.5-.3 2.9 4.6-2.5 4.8-5.5 .3-2.9-4.6zM138.7 222.6a7 7 0 0 1 7 7 7 7 0 0 1-7 7M138.7 221.8a7.9 7.9 0 0 1 7.8 7.8 7.9 7.9 0 0 1-7.8 7.9M138.7 221.8v.8M138.7 236.6v.9M152.5 239.5h-22.2h22.2M159.5 239.5h1.4M160.8 224v.5M160.9 223.8v.8M162.3 224.1l.4 .3M162.4 231.7v12.3h-1.5v-11.1M162.4 222.5v3.4"/>
<path d="M162.4 224.4l.1 1.5M163 231.4l1.1 13.1M163.2 231.3l1.2 13.2M163.9 225.2l-1.3-.9 .2 1.6M166.6 236.5a6 6 0 0 1 9.4 .7v6.7a6 6 0 0 1-10 0v-6.7zM168.4 231l.1 2.2-2.2 .1 .2 3.2M168.7 231v.9M168.7 231.9h4.6M168.7 231.9l-.2 .1M169.4 225.3h3.2l1.6 2.7-1.6 2.8h-3.2l-1.6-2.8zM170.4 239.4l.2 .2M170.4 239.4h.2"/>
<path d="M170.4 238.7h.2M170.4 238.7l-.9-.1v.8h.9M170.5 239.3l.1 .1M170.5 239.3v.1M170.5 238.8v.5M170.5 238.7v.1M170.6 239.4h.1M170.6 238.7l-.1 .1M170.6 238.6h.1M170.6 239.6v.9l.7 .1 .1-1M170.6 239.5h.1M170.6 239.4v.2"/>
<path d="M170.6 239.4l.1 .1M170.6 238.5h.2M170.7 238.4l-.3 .3M170.7 238.4l-.1 .2M170.7 238.4v-.9l.7 .1v.9M170.7 239.5l.5 .1M170.8 238.5l.5 .1M170.8 238.5l-.2 .1M171.2 239.6h.2M171.3 238.6h.1M171.4 239.5v.1M171.4 239.5l-.2 .1"/>
<path d="M171.4 238.6v.1M171.4 238.5l.2 .2M171.4 238.5v.1M171.4 239.4h.2M171.4 239.4v.1M171.4 238.7h.2M171.4 238.7l.1 .1M171.5 239.3l-.1 .1M171.5 239.3v.1M171.5 238.8v.5M171.5 238.7v.1M171.6 239.4l-.2 .2"/>
<path d="M171.6 238.7h.9v.8l-.9-.1M173.3 231.9l.2 .1M173.3 231v.9M173.6 231l-.1 2.2 2.2 .1-.2 3.2M176.8 223.2l-2 1.6 8.4 10M176.8 222.5l2.8-1.5 1.7 1.1 1 .6-.1 3.2-2.8 1.5-1.7-1.1-1-.6zM179 221.3l2-1.6 8.3 10M180.7 232.5l-.6 11.1a1 1 0 0 1-1.1 1l-3.4-.2M181.2 232.9v11.1h-1.2M181.2 239.5h1.3M183 226.5l3.1 .7 1 3-2.1 2.4-3.1-.7-.7-2.2-.3-.8zM183.2 234.8l.6 .8"/>
<path d="M183.8 235.6l1.3 1.5M185.1 237.1l4.5 5.4M189.3 229.7l.7 .7M189.3 229.7l-6.1 5.1M189.5 229.9v-13.6a5.5 5.5 0 0 0-1.6-3.9l-6.8-6.7a5.5 5.5 0 0 0-3.9-1.7h-12.4a5.5 5.5 0 0 0-3.9 1.7l-6.8 6.7a5.5 5.5 0 0 0-1.6 3.9v25.7a3.5 3.5 0 0 0 3.5 3.5 3.5 3.5 0 0 0 3.5-3.5v-5.5a5.5 5.5 0 0 1 5.5-5.5h12a5.5 5.5 0 0 1 5.5 5.5v5.5a3.5 3.5 0 0 0 3.4 3.5 3.5 3.5 0 0 0 3.6-3.2M190 230.4l1.2 1.6M190 230.4l-6.2 5.2M191.2 232l-6.1 5.1M191.2 232l4.5 5.3M195.7 237.3l1.3 1.6M195.7 237.3l-6.1 5.2M196.2 239.5h15.5"/>
<path d="M196.3 239.5h15.4M196.4 238.1l.8-.7 .6 .8-7.7 6.4-.6-.7 .8-.7M199 226.4l5-2.1 4.3 3.2-.6 5.4-5 2.1-4.3-3.2zM203.4 222.6a7 7 0 0 0-7 7 7 7 0 0 0 7 7M203.4 221.8a7.9 7.9 0 0 0-7.9 7.8 7.9 7.9 0 0 0 7.9 7.9M203.4 222.6h8.3M203.4 221.8h8.3M203.4 236.6h8.3M203.4 237.5h8.3M203.4 221.8v.8M203.4 236.6v.9M211.7 239.5v4.3"/>
<path d="M211.7 237.5v2M211.7 221.8v.8M211.7 239.5h.1M211.7 222.6v14M211.7 236.6v.9M130.1 244.1a4.1 4.1 0 0 1 4.7 1 4.1 4.1 0 0 1 .5 4.8M130.3 243.8l-.2 .3M130.3 243.8a4.3 4.3 0 0 1 4.7 1.2 4.3 4.3 0 0 1 .6 4.7M135.3 249.9h71.4M135.6 249.7l-.3 .2M135.6 249.7h29.6M162.1 244l.7 .5 3.6-.1"/>
<path d="M162.9 244.6l2 2.2M164.9 246.8l.3 .5M165.2 249.7l2.3 .1M165.2 247.3h2.3M165.2 247.3v2.4M165.7 244.4l.7 .5M166.4 244.9a3 3 0 0 1 1.1 2.4M166.4 244.9l-1.5 1.9M167.5 249.8h7M167.5 247.3v2.5M174.5 247.3v2.5M174.5 247.3h2.3"/>
<path d="M175.6 244.9a3 3 0 0 0-1.1 2.4M175.6 244.9l1.5 1.9M176.3 244.4l-.7 .5M176.8 249.7l-2.3 .1M176.8 249.7h29.6M176.8 247.3v2.4M177.1 246.8l-.3 .5M179.1 244.6l-2 2.2M189.6 242.5l1.3 1.5M206.4 249.7l.3 .2M211.7 243.8a4.3 4.3 0 0 0-4.7 1.2 4.3 4.3 0 0 0-.6 4.7M211.7 243.8l.2 .3"/>
<path d="M211.9 244.1a4.1 4.1 0 0 0-4.7 1 4.1 4.1 0 0 0-.5 4.8M8 267h12M230 277h185M230 272h65M237 277v15M247 267v5M247 277v15M260 272v5M270 277v15M285 277v15M405 277v15M230 292v-25h65v25"/>
<path d="M230 287h65M405 284h10"/>
<circle cx="195.6" cy="97.2" r="1.87"/>
<circle cx="198.7" cy="94.6" r="1.88"/>
<circle cx="352.2" cy="171.6" r="3"/>
<circle cx="352.2" cy="171.6" r="3.4"/>
<circle cx="352.2" cy="168.6" r="8.5"/>
<circle cx="131.8" cy="188.8" r="1.5"/>
<circle cx="131.8" cy="188.8" r="1.25"/>
<circle cx="151" cy="194.7" r="4.1"/>
<circle cx="151" cy="194.7" r="1.5"/>
<circle cx="151" cy="194.7" r="4"/>
<circle cx="151" cy="194.7" r="1.25"/>
<circle cx="191" cy="194.7" r="1.5"/>
<circle cx="191" cy="194.7" r="1.25"/>
<circle cx="191" cy="194.7" r="4"/>
<circle cx="191" cy="194.7" r="4.1"/>
<circle cx="210.3" cy="188.8" r="1.5"/>
<circle cx="210.3" cy="188.8" r="1.25"/>
<circle cx="326.2" cy="190.6" r="3.4"/>
<circle cx="352.2" cy="193.6" r="2.5"/>
<circle cx="352.2" cy="193.6" r="5.5"/>
<circle cx="378.2" cy="190.6" r="5.5"/>
<circle cx="139" cy="214.7" r="4"/>
<circle cx="139" cy="214.7" r="4.1"/>
<circle cx="139" cy="214.7" r="1.25"/>
<circle cx="139" cy="214.7" r="1.5"/>
<circle cx="158" cy="216.5" r="1.7"/>
<circle cx="171" cy="214" r="6.2"/>
<circle cx="184" cy="216.5" r="1.7"/>
<circle cx="203" cy="214.7" r="1.25"/>
<circle cx="203" cy="214.7" r="1.5"/>
<circle cx="203" cy="214.7" r="4.1"/>
<circle cx="203" cy="214.7" r="4"/>
<circle cx="326.2" cy="216.6" r="3.4"/>
<circle cx="378.2" cy="216.6" r="3.4"/>
<circle cx="138.7" cy="229.6" r="3.8"/>
<circle cx="138.7" cy="229.6" r="2.92"/>
<circle cx="138.7" cy="229.6" r="2.5"/>
<circle cx="138.7" cy="229.6" r="2.65"/>
<circle cx="138.7" cy="229.6" r="5.5"/>
<circle cx="158" cy="229.5" r="1.7"/>
<circle cx="162.5" cy="224.2" r="1.7"/>
<circle cx="171" cy="239" r="3.3"/>
<circle cx="171" cy="228" r="2.61"/>
<circle cx="171" cy="228" r="1.5"/>
<circle cx="171" cy="239" r="2.75"/>
<circle cx="179.5" cy="224.2" r="1.5"/>
<circle cx="179.5" cy="224.2" r="2.61"/>
<circle cx="184" cy="229.5" r="2.61"/>
<circle cx="184" cy="229.5" r="1.5"/>
<circle cx="203.4" cy="229.6" r="2.92"/>
<circle cx="203.4" cy="229.6" r="2.5"/>
<circle cx="203.4" cy="229.6" r="5.5"/>
<circle cx="203.4" cy="229.6" r="3.8"/>
<circle cx="203.4" cy="229.6" r="2.65"/>
<circle cx="352.2" cy="221.6" r="8"/>
<circle cx="352.2" cy="221.6" r="17.2"/>
<circle cx="352.2" cy="221.6" r="11"/>
<circle cx="131.8" cy="247.8" r="1.5"/>
<circle cx="131.8" cy="247.8" r="1.25"/>
<circle cx="210.3" cy="247.8" r="1.5"/>
<circle cx="210.3" cy="247.8" r="1.25"/>
</g>
<g fill="#000">
<path d="M65 88.7l.5 3.5h-1zM64.5 64.5h1l-.5 3.5z"/>
<path d="M59.9 99.5h1l-.5 3.5zM60.4 113.6l.5 3.5h-1z"/>
<path d="M124.9 105.6v.5l.2-.3-.2 .3a.33 .33 0 0 0 .5 0 .33 .33 0 0 0-.1-.5 .33 .33 0 0 0-.4 0zM88.2 101.9v.5h.5l.1-.2h-.4h.4l-.1-.2zM89.2 114.1a.33 .33 0 0 0 0 .5 .33 .33 0 0 0 .5 0 .33 .33 0 0 0-.1-.5l-.2 .3 .2-.3zM92 116a.33 .33 0 0 0 0 .5 .33 .33 0 0 0 .5-.1 .33 .33 0 0 0-.1-.5l-.2 .3 .2-.3zM100.7 117.9a.33 .33 0 0 0 .1 .5 .33 .33 0 0 0 .4-.1 .33 .33 0 0 0-.1-.4l-.1 .3 .1-.3zM107 116.6a.33 .33 0 0 0 0 .5 .33 .33 0 0 0 .5-.1 .33 .33 0 0 0-.1-.5l-.2 .3 .2-.3zM107.6 99.8a.5 .5 0 0 0 0 .7 .5 .5 0 0 0 .7 .1l-3 1.9zM274.6 83.9v.5l.2-.3-.2 .3a.33 .33 0 0 0 .5-.1 .33 .33 0 0 0-.1-.4 .33 .33 0 0 0-.4 0zM219 86.4v.4l.2-.2-.2 .2a.33 .33 0 0 0 .5 0 .33 .33 0 0 0 0-.4 .33 .33 0 0 0-.5 0zM236.7 93.3v.5l.2-.3-.2 .3a.33 .33 0 0 0 .5 0 .33 .33 0 0 0-.1-.5 .33 .33 0 0 0-.4 0zM238.8 102.4v.5l.2-.2-.2 .2a.33 .33 0 0 0 .4 0 .33 .33 0 0 0 0-.5 .33 .33 0 0 0-.4 0zM335.8 204.3a.33 .33 0 0 0 .1 .6 .33 .33 0 0 0 .5-.4l-.4 .1 .4-.1-.2-.2zM346 170.5a.33 .33 0 0 0 .1 .5 .33 .33 0 0 0 .5-.3h-.3h.3l-.3-.3zM350.9 197.5l.1 .5h.4l.1-.2h-.3h.3l-.1-.3zM338.4 228.4a.33 .33 0 0 0 .2 .6 .33 .33 0 0 0 .4-.5l-.3 .1 .3-.1-.3-.2zM370.8 168.7l-.1 .3 .2 .3 .1-.3-.1 .3a.33 .33 0 0 0 .4-.4 .33 .33 0 0 0-.5-.2zM324.6 225.1a.33 .33 0 0 0 .1 .5 .33 .33 0 0 0 .4-.3h-.3h.3l-.1-.3z"/>
<path d="M149.3 99.8h1l-.5 3.5zM149.8 113.3l.5 3.5h-1z"/>
<path d="M156.9 102.5l.5 3.5h-1zM156.4 110.7h1l-.5 3.5z"/>
<path d="M260 106.4l2.6 2.4-.8 .6zM268.5 117.4l.8-.7 1.8 3z"/>
<path d="M89.8 135l3.5-.5v1zM136.3 134.5l3.5 .5-3.5 .5z"/>
<path d="M110.1 123.8l3.5-.5v1zM136.3 123.3l3.5 .5-3.5 .5zM81.6 54.8l3.5 .5-3.5 .5zM86.1 55.3l3.5-.5v1z"/>
<path d="M266.1 134.5l.7 .7-3 1.9zM279.9 122.9l3-1.9-2.3 2.7z"/>
<path d="M273.3 143l.6 .8-3 1.8zM302.4 118.6l3-1.9-2.4 2.6z"/>
<path d="M344.8 150.2l3.5-.4-.1 1zM356.1 149.8l3.5 .4-3.4 .6z"/>
<path d="M127.9 172l5.2-3.1-3.9 4.6zM210.6 270.6l5.2-3.1-3.9 4.6z"/>
</g>
<g font-size="11">
<text x="180.3" y="29.9">Г-Г (2.5 : 1)</text>
<text x="79.2" y="38.3">Б-Б (2 : 1)</text>
<text x="335.4" y="142">Д-Д (2 : 1)</text>
<text x="169.4" y="173.4">В</text>
<text x="119.7" y="174.7">Г</text>
<text x="207.7" y="284.1">Г</text>
<text x="321.6" y="288">ГРЛМ.304312.004</text>
</g>
<g font-size="7.8">
<text x="75.3" y="9.5" transform="rotate(-180 75.3 9.5)">ГРЛМ.304312.004</text>
<text x="85.9" y="46.3">2 места</text>
<text x="238.1" y="69.9">11</text>
<text x="280.9" y="74.6">8</text>
<text x="247.6" y="81.1">14</text>
<text x="261.8" y="81.3">16</text>
<text x="124.7" y="85.4">п.4</text>
<text x="67.9" y="99.3">21</text>
<text x="133.4" y="96.4">10</text>
<text x="34.6" y="128.6">Линза прозрачная</text>
<text x="23.4" y="136.1">(из комплекта поз. 21)</text>
<text x="34.8" y="145.2">Кольцо резиновое</text>
<text x="23.4" y="153">(из комплекта поз. 21)</text>
<text x="379.7" y="151.4">9</text>
<text x="35.2" y="162.2">Шайба стопорная</text>
<text x="23.4" y="170.2">(из комплекта поз. 21)</text>
<text x="302.3" y="170.3">4</text>
<text x="45.5" y="179.3">Гайка</text>
<text x="23.4" y="187.6">(из комплекта поз. 21)</text>
<text x="300.7" y="188.4">22</text>
<text x="302.3" y="206.5">6</text>
<text x="302.5" y="224.6">7</text>
<text x="302.3" y="242.7">2</text>
<text x="408.4" y="290.5">2</text>
</g>
<g font-size="5.5">
<text x="93.7" y="54.3">0,5</text>
<text x="64" y="81.1" transform="rotate(-90 64 81.1)">10,4</text>
<text x="148.8" y="92.1" transform="rotate(-90 148.8 92.1)">5</text>
<text x="155.9" y="94.4" transform="rotate(-90 155.9 94.4)">5,8</text>
<text x="59.4" y="109" transform="rotate(-90 59.4 109)">5,3</text>
<text x="264.5" y="110.3" transform="rotate(50 264.5 110.3)">6,</text>
<text x="266.4" y="112.6" transform="rotate(50 266.4 112.6)">9</text>
<text x="121.5" y="122.8">14,9</text>
<text x="271.7" y="129.1" transform="rotate(-40 271.7 129.1)">10</text>
<text x="285.8" y="131.9" transform="rotate(-40 285.8 131.9)">18</text>
<text x="115.7" y="134">25</text>
<text x="348" y="149.4">6°33'</text>
</g>
<g font-size="3.9">
<text x="11.9" y="172.4" transform="rotate(-90 11.9 172.4)">Подп. и дата</text>
<text x="11.9" y="202.1" transform="rotate(-90 11.9 202.1)">Инв. № дубл.</text>
<text x="11.9" y="227.2" transform="rotate(-90 11.9 227.2)">Взам. инв. №</text>
<text x="11.9" y="257.4" transform="rotate(-90 11.9 257.4)">Подп. и дата</text>
<text x="231.1" y="270.9">Файл</text>
<text x="231.1" y="275.9">Контрольная сумма</text>
<text x="258.8" y="270.9">ГРЛМ.304312.004.pdf</text>
<text x="407" y="281.9">Лист</text>
<text x="11.9" y="287.1" transform="rotate(-90 11.9 287.1)">Инв. № подл.</text>
<text x="232.7" y="285.9">0</text>
<text x="239.6" y="285.9">Нов.</text>
<text x="231.1" y="290.9">Изм.</text>
<text x="239" y="290.9">Лист</text>
<text x="253" y="290.9">№ докум.</text>
<text x="274.4" y="290.9">Подп.</text>
<text x="286.9" y="290.9">Дата</text>
<text x="306" y="296">Копировал</text>
<text x="383.8" y="295.9">Формат A3</text>
</g>
</svg>
